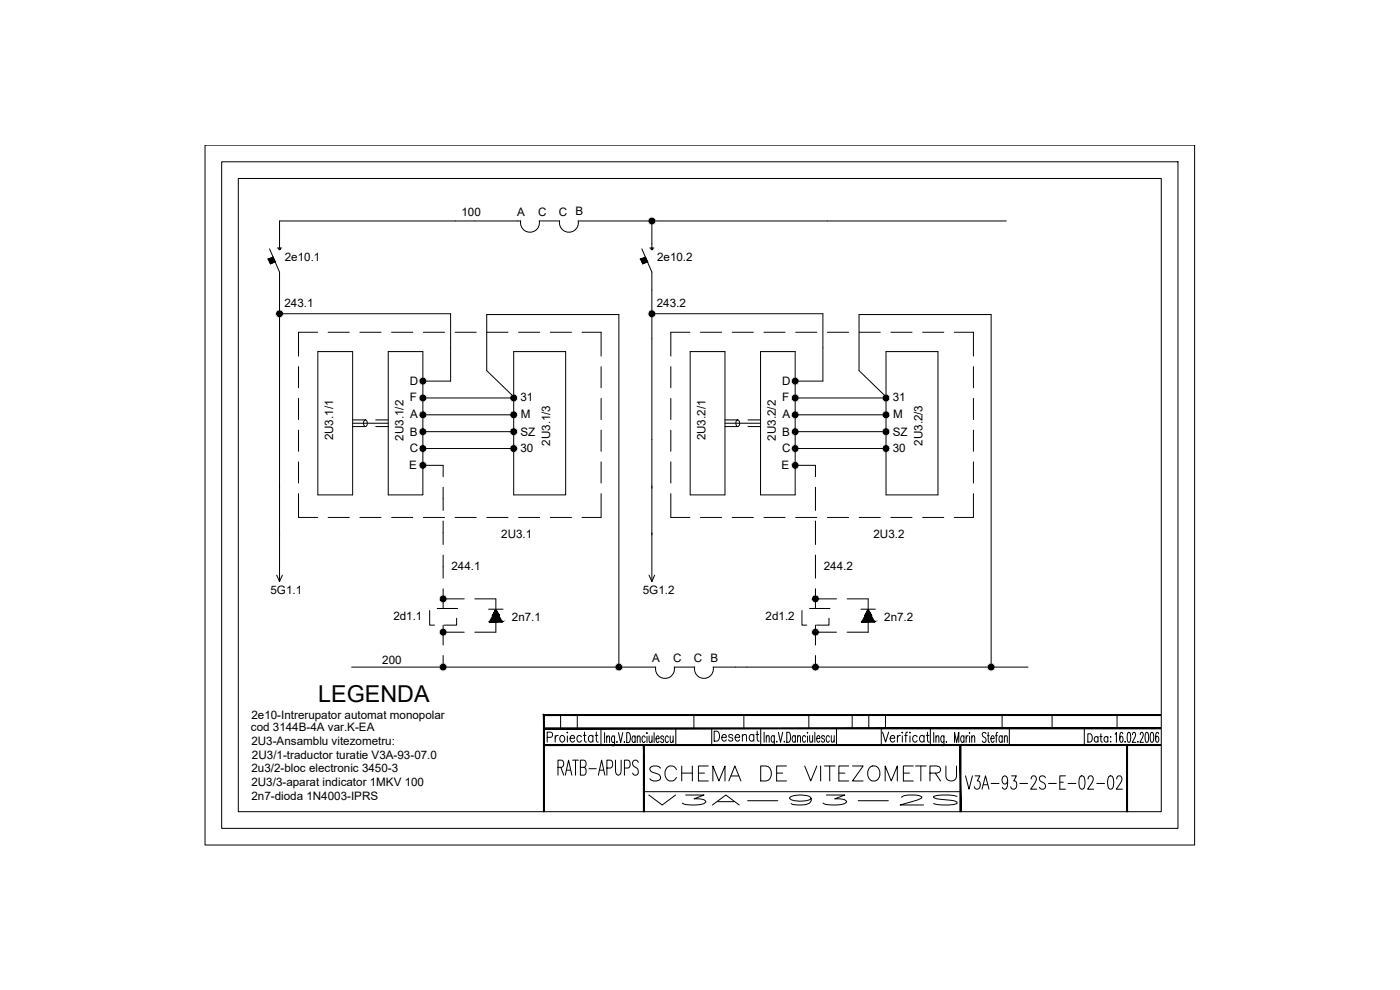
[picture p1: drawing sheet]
<svg xmlns="http://www.w3.org/2000/svg" width="420mm" height="297mm" viewBox="0 0 420 297" stroke-linecap="round" stroke-linejoin="round" font-family="sans-serif">
<!-- layer: INDICATOR -->
<g fill="none" stroke="#000" stroke-width=".3">
<path d="M168.2 214.5v4M170.3 219.7v.2zM173.2 214.5v4M175.4 219.7v2.4l.1 .4 .5 .2M179 219.7v2.4l.1 .4 .4 .2M180.4 218.5v5M181.4 219.8v3M185.6 219.8l.7 3 .6-3M188.1 219.8h.5a2.23 2.23 0 0 1 0 3h-.5zM194.2 219.8v.3zM196.3 219.8v3M202.8 218.7v5"/>
<path d="M208.2 214.5v4M213.6 218.5v5M214.3 219.4h.8a1.75 1.75 0 0 1 0 3h-.8zM223.2 214.5v4M227.2 219.4v2.4l.2 .4 .4 .2M228.3 218.5v5M229.3 219.7v3M233.6 219.7l.7 3 .6-3M236.1 219.7h.6a2.2 2.2 0 0 1 0 3h-.6zM242.3 219.7v.3zM242.7 214.5v4M244.5 219.7v3"/>
<path d="M251 218.5v5M255.7 214.5v4M260.7 214.5v4M264.5 218.5v5M264.9 219.7l.9 3 .9-3M265.7 214.5v4M270.8 219.7v.2zM272.4 219.7l-.5 .1-.1 .4v2.5M273.1 219.7v.2zM278.4 219.7v2.4l.1 .4 .4 .2M279.2 218.5v5M280.2 219.7v3"/>
<path d="M291 219.7v.3zM296.6 219.7v2.5l.1 .4 .3 .1M299.4 219.7l-.3 .2-.1 .4v2.4M300.7 214.5v4M302.9 218.5v5M315.7 214.5v4M325.4 218.5v5M335.2 214.5v4M338.5 219.9l.4-.2a2.65 2.65 0 0 1 0 3h-.2a3.1 3.1 0 0 1-.2-2.8zM343.9 219.9l.4-.2a2.6 2.6 0 0 1 0 3h-.2a3 3 0 0 1-.2-2.8zM345.4 219.9l.4-.2a2.6 2.6 0 0 1 0 3h-.2a3 3 0 0 1-.2-2.8zM164.2 221.2h1a.81 .81 0 0 0 .6-.8 .81 .81 0 0 0-.6-.7h-1v3"/>
<path d="M166.6 220.7v2M167.5 230.2h1.1a1.23 1.23 0 0 0 0-2.1h-1.1v4.5M167.5 220.7a.82 .82 0 0 0-.9 .8M168.3 230.2l.9 2.4M168.3 220.8a.97 .97 0 0 1 1.3 .6 .97 .97 0 0 1-.7 1.3 1.03 1.03 0 0 1-.9-.8 1.03 1.03 0 0 1 .3-1.1zM169.7 232.6l.9-4.5 1 4.5M170 231.1h1.2M170.3 220.8v1.9M171.1 221.5h1.3l-.2-.7a.97 .97 0 0 0-1.2 .6 .97 .97 0 0 0 .7 1.3h.3l.4-.5M171.9 228.1h1.7M172.7 228.1v4.5M174.2 230.2h1.1a1.23 1.23 0 0 0 0-2.1h-1.1v4.5h1.1a1.39 1.39 0 0 0 0-2.4"/>
<path d="M174.5 221.1l-.2-.3a.97 .97 0 0 0-1.2 .6 .97 .97 0 0 0 .6 1.3h.3l.5-.5M175.1 220.7h.8M176.8 230.6h2.2M177.9 221.1l-.2-.3a.97 .97 0 0 0-1.2 .6 .97 .97 0 0 0 .6 1.3h.4l.4-.5M177.9 220.7v2M178.6 220.7h.8M179.6 232.6l1-4.5 .9 4.5M179.9 231.1h1.3M182.1 221.4l.4-.6 .4 .1v1.9M182.1 220.8v2M182.1 230.4h1.1a1.39 1.39 0 0 0 0-2.3h-1.1v4.5M184.4 220.8v2.7l-.3 .3-.4-.1"/>
<path d="M184.4 221.2l-.3-.4a1.1 1.1 0 0 0-.6 1 1.1 1.1 0 0 0 .6 1l.3-.4M184.7 228.1v3.2l.1 .6 .6 .7 .7-.2 .2-.5 .1-3.8M185.2 222.5v.3zM187.4 222.5v.3zM187.4 230.4h1.1a1.39 1.39 0 0 0 0-2.3h-1.1v4.5M190.6 221.2l-.3-.4a1.1 1.1 0 0 0-.6 1 1.1 1.1 0 0 0 .6 1l.3-.4M190.6 220.8v2M191.3 221.4l.3-.6 .4 .1 .1 1.9M191.3 220.8v2M191.6 228.7a.95 .95 0 0 0-1.5-.4 .95 .95 0 0 0 0 1.5l.2 .2a1.53 1.53 0 0 1 1 2.4 .88 .88 0 0 1-1.5-.5M193.2 237.5h95M193.6 221.2l-.3-.4a1.1 1.1 0 0 0-.6 1 1.1 1.1 0 0 0 .6 1l.3-.4"/>
<path d="M194.2 220.9v1.9M194.8 220.8l.1 1.9 .4 .1 .4-.6M195.7 220.8v2M196.9 221.7h.9l-.3-.9a1.11 1.11 0 0 0-.6 1 1.11 1.11 0 0 0 .6 1l.3-.4M199.2 221.2l-.3-.4-.5 .1v.6l.7 .4 .1 .5-.3 .4-.5-.1-.1-.3M200.6 221.2l-.3-.4a1.1 1.1 0 0 0-.7 1 1.1 1.1 0 0 0 .7 1l.3-.4M201.1 220.8l.1 1.9 .4 .1 .4-.6M202 220.8v2M216.6 221.2h1.4l-.2-.7a.97 .97 0 0 0-1.3 .7 .97 .97 0 0 0 .7 1.2h.3l.5-.4M219.9 220.8a.66 .66 0 0 0-.6-.4 .66 .66 0 0 0-.6 .4l.1 .3 .8 .3a.55 .55 0 0 1 .2 .8 .73 .73 0 0 1-1.1-.2M220.6 221.2h1.4l-.2-.7a.97 .97 0 0 0-1.3 .7 .97 .97 0 0 0 .7 1.2h.3l.5-.4M222.8 220.9l.6-.5 .5 .1 .1 1.9"/>
<path d="M222.8 220.4v2M226.2 220.8l-.2-.3a.97 .97 0 0 0-1.2 .7 .97 .97 0 0 0 .6 1.2h.4l.4-.4M226.2 220.4v2M226.9 220.4h.8M230 221.3l.4-.6 .4 .1 .1 1.9M230 220.7v2M232.4 220.7l-.1 2.7-.2 .3-.4-.1M232.4 221.1l-.3-.4a1.09 1.09 0 0 0-.7 1 1.09 1.09 0 0 0 .7 1l.3-.4M233.1 222.4v.3zM235.4 222.4v.3zM238.7 221.1l-.3-.4a1.09 1.09 0 0 0-.7 1 1.09 1.09 0 0 0 .7 1l.3-.4M238.7 220.7v2"/>
<path d="M239.4 221.3l.4-.6 .4 .1v1.9M239.4 220.7v2M241.8 221.1l-.3-.4a1.09 1.09 0 0 0-.7 1 1.09 1.09 0 0 0 .7 1l.3-.4M242.3 220.8v1.9M243 220.7l.1 1.9 .4 .1 .4-.6M243.9 220.7v2M245.1 221.6h1l-.4-.9a1.09 1.09 0 0 0-.6 1 1.09 1.09 0 0 0 .6 1l.4-.4M247.4 221.1l-.3-.4-.5 .1v.6l.8 .4v.5l-.3 .4-.5-.1v-.3M248.9 221.1l-.3-.4a1.09 1.09 0 0 0-.7 1 1.09 1.09 0 0 0 .7 1l.3-.4M249.5 220.7l.1 1.9 .4 .1 .4-.6M250.4 220.7v2M267.2 221.5h1.3l-.2-.7a.97 .97 0 0 0-1.2 .6 .97 .97 0 0 0 .6 1.3h.4l.4-.5"/>
<path d="M269.3 220.7v2M270.2 220.7a.82 .82 0 0 0-.9 .8M270.8 220.8v1.9M271.5 220.7h.8M273.1 220.8v1.9M275.3 221.1a.66 .66 0 0 0-.7-.5 .66 .66 0 0 0-.6 .5l-.1 .7a.82 .82 0 0 0 .9 .9l.5-.5M277.3 221.1l-.2-.3a.97 .97 0 0 0-1.2 .6 .97 .97 0 0 0 .6 1.3h.4l.4-.5M277.3 220.7v2M278 220.7h.8M280.9 221.3l.4-.6 .4 .2 .1 1.8M280.9 220.7v2M283.3 220.7l-.1 2.8-.2 .2-.4-.1"/>
<path d="M283.3 221.2l-.3-.5a1.09 1.09 0 0 0-.7 1 1.09 1.09 0 0 0 .7 1l.3-.4M284 222.5v.2zM286.5 222.7v-3l.6 3 .7-3v3M289.3 221.2l-.3-.5a1.09 1.09 0 0 0-.7 1 1.09 1.09 0 0 0 .7 1l.3-.4M289.3 220.7v2M289.9 220.7v2M290.6 220.7l-.4 .2-.3 .7M291 220.9v1.8M291.6 221.3l.4-.6 .4 .2 .1 1.8M291.6 220.7v2M295.9 220.2a.65 .65 0 0 0-1-.2 .65 .65 0 0 0 .2 1l.7 .6a.78 .78 0 0 1-.3 1.1l-.5-.1-.2-.3M296.3 220.7h.6"/>
<path d="M297.4 221.6h1l-.4-.9a1.09 1.09 0 0 0-.6 1 1.09 1.09 0 0 0 .6 1l.4-.4M298.8 220.7h.5M300.8 221.2l-.3-.5a1.08 1.08 0 0 0-.7 1 1.08 1.08 0 0 0 .7 1l.3-.4M300.8 220.7v2M301.4 221.3l.4-.6 .4 .2 .1 1.8M301.4 220.7v2M326.5 220.2a1.34 1.34 0 0 1 1.3 .8 1.34 1.34 0 0 1-.4 1.5l-.9 .2zM329.5 221.3a.56 .56 0 0 0-.5-.3 .56 .56 0 0 0-.5 .3l-.1 .6a.68 .68 0 0 0 .7 .8l.4-.4M329.5 221v1.7M330.1 221h.7M330.4 220.2v2l.1 .3 .4 .2M332.5 221.3a.56 .56 0 0 0-.5-.3 .56 .56 0 0 0-.6 .3l-.1 .6a.68 .68 0 0 0 .8 .8l.4-.4"/>
<path d="M332.5 221v1.7M333.3 221v.2zM333.3 222.4v.3zM334.7 220.3l.3-.6v3M337 220.2l-.1-.3-.4-.2a2.6 2.6 0 0 0 0 3 1.06 1.06 0 0 0 0-1.8l-.5 .8M337.7 222.4v.3zM339.9 220.4l.3-.7 .4 .2 .1 1-.9 1.8h1.1M341.5 222.4v.3zM342.2 220.4l.3-.7 .5 .2v1l-.9 1.8h1.1M347.7 220.2l-.1-.3-.4-.2a2.65 2.65 0 0 0 0 3 1.06 1.06 0 0 0 0-1.8l-.4 .8"/>
</g>
<g fill="#000" stroke="#000" stroke-width=".3">
<path d="M163.2 218.7h185v-.3zM163.2 218.4h185l-185 .3z"/>
<path d="M163.4 214.7h184.8v-.3zM163.1 214.4h185.1l-184.8 .3zM163.1 214.4l.3 29.1v-28.8zM163.1 214.4l.3 29.1h-.3z"/>
<path d="M163.2 223.7h185v-.3zM163.2 223.4h185l-185 .3z"/>
<path d="M193.1 223.5v20h.3zM193.1 223.5h.3v20z"/>
<path d="M288.1 223.5v20h.3zM288.1 223.5h.3v20z"/>
<path d="M338.1 223.5v20h.3zM338.1 223.5h.3v20z"/>
</g>
<!-- layer: 0 -->
<g fill="none" stroke="#000" stroke-width=".3">
<path d="M61.5 43.5h297v210h-297zM66.5 48.5h287v200h-287zM71.5 53.5h277v190h-277zM80.5 77.8l1.4-.7 .7 1.4-1.4 .7zM80.9 74.7l3 7v92.8M83.3 74.4h1.2M161.8 66.3h6.1a2.84 2.84 0 0 0 2.8 3.4 2.84 2.84 0 0 0 2.8-3.4h128.5M161.8 66.3a2.84 2.84 0 0 1-2.7 3.4 2.84 2.84 0 0 1-2.8-3.4h-72.4v8.1M192.3 77.8l1.4-.7 .6 1.4-1.4 .7zM192.6 74.7l3 7v92.8M195 74.4h1.3M195.6 66.3v8.1"/>
<path d="M83.9 94.1h51.3v20.2h-8.3M95.3 99.7h-5.7v7.1M98.5 99.7h6.3M108 99.7h6.4M117.5 99.7h6.4M127.1 99.7h6.3M136.6 99.7h6.3M146.1 99.7h6.4M155.6 99.7h6.4M165.2 99.7h6.3M174.7 99.7h5.7v7.1M195.6 94.1h51.4v20.2h-8.4"/>
<path d="M207 99.7h-5.7v7.1M210.2 99.7h6.4M219.7 99.7h6.4M229.3 99.7h6.3M238.8 99.7h6.3M248.3 99.7h6.4M257.8 99.7h6.4M267.4 99.7h6.3M276.9 99.7h6.3M286.4 99.7h5.7v7.1M89.6 110v6.4M89.6 119.5v6.4"/>
<path d="M95.4 105.5h10.4v43h-10.4zM116.5 105.5h10.4v43h-10.4zM126.9 119.4h27.3M154.2 105.5h15.6v43h-15.6zM154.5 119.4l-8.4-8.2v-16.8h39.6v105.8M180.4 110v6.4M180.4 119.5v6.4M201.3 110v6.4M201.3 119.5v6.4M207.1 105.5h10.5v43h-10.5zM228.3 105.5h10.3v43h-10.3zM238.6 119.4h27.3"/>
<path d="M265.9 105.5h15.6v43h-15.6zM266.3 119.4l-8.5-8.2v-16.8h39.7v105.8h-52.8M292.1 110v6.4M292.1 119.5v6.4M89.6 129.1v6.3M89.6 138.6v6.3M105.8 128h3.8M105.8 126h3.8M105.8 127h10.7M109.4 126.1l.2-.1a1.17 1.17 0 0 1 .1 2l-.5-.6-.1-.8zM112.8 128h3.7M112.8 126h3.7"/>
<path d="M126.9 139.6h6.1v3.4M126.9 124.5h27.3M126.9 129.5h27.3M126.9 134.6h27.3M180.4 129.1v6.3M180.4 138.6v6.3M201.3 129.1v6.3M201.3 138.6v6.3M217.6 128h3.7M217.6 126h3.7M217.6 127h10.7M221.2 126.1l.2-.1a1.17 1.17 0 0 1 0 2l-.5-.6v-.8z"/>
<path d="M224.5 128h3.8M224.5 126h3.8M238.6 124.5h27.3M238.6 129.5h27.3M238.6 134.6h27.3M238.6 139.6h6.1v3.4M292.1 129.1v6.3M292.1 138.6v6.3M89.6 148.1v7.2h5.7M98.5 155.3h6.3M108 155.3h6.4M117.5 155.3h6.4"/>
<path d="M127.1 155.3h6.3M133 146.2v6.9M133 156.3v7.1M136.6 155.3h6.3M146.1 155.3h6.4M155.6 155.3h6.4M165.2 155.3h6.3M180.4 148.1v7.2h-5.7M201.3 148.1v7.2h5.7M210.2 155.3h6.4M219.7 155.3h6.4M229.3 155.3h6.3"/>
<path d="M238.8 155.3h6.3M244.7 146.2v6.9M244.7 156.3v7.1M248.3 155.3h6.4M257.8 155.3h6.4M267.4 155.3h6.3M276.9 155.3h6.3M292.1 148.1v7.2h-5.7M83 172.6l.9 1.9 .8-1.9M133 166.5v7M133 176.7v5.9M133 179.7h6.3"/>
<path d="M142.5 179.7h6.3v3.2M194.8 172.6l.8 1.9 .9-1.9M244.7 179.7h6.3M244.7 166.5v7M244.7 176.7v5.9M254.2 179.7h6.4v3.2M128.9 183.2v4.4h1.5M131.2 182.6h5.8M133 187.6v5.9M133 196.7v3.5M133 189.7h6.3M137 185.5v2.1h-3.7"/>
<path d="M137 182.6h.1M146.6 182.8h4.4M146.7 186.5l.2 .1M148.8 186.6v3.1h-6.3M240.7 183.2v4.4h1.4M243 182.6h5.8M244.7 189.7h6.3M244.7 187.6v5.9M244.7 196.7v3.5M248.8 185.5v2.1h-3.8M248.8 182.6h.1M258.4 182.8h4.3"/>
<path d="M258.5 186.5l.2 .1M260.6 186.6v3.1h-6.4M105.5 200.2h91.3a2.84 2.84 0 0 0 2.8 3.3 2.84 2.84 0 0 0 2.8-3.3h6.1a2.84 2.84 0 0 0 2.8 3.3 2.84 2.84 0 0 0 2.7-3.3h30.7M297.5 200.2h11"/>
<circle cx="83.9" cy="74.7" r=".27"/>
<circle cx="195.6" cy="74.7" r=".27"/>
</g>
<g fill="#000" stroke="#000" stroke-width=".3">
<path d="M195.6 66.3h.8v.2zM83.9 94.1h.7v.2zM195.6 94.1h.8v.2zM126.9 114.3h.8l-.1 .2zM126.9 119.4h.8l-.1 .2zM154.2 119.4h.7v.2zM238.6 114.3h.8v.2zM238.6 119.4h.8v.2zM265.9 119.4h.8l-.1 .2zM126.9 139.6h.8l-.1 .2zM126.9 134.6h.8l-.1 .1zM126.9 124.5h.8l-.1 .1z"/>
<path d="M126.9 129.5h.8l-.1 .2zM154.2 134.6h.7v.1zM154.2 124.5h.7v.1zM154.2 129.5h.7v.2zM238.6 134.6h.8v.1zM238.6 139.6h.8v.2zM238.6 129.5h.8v.2zM238.6 124.5h.8v.1zM265.9 134.6h.8l-.1 .1zM265.9 129.5h.8l-.1 .2zM265.9 124.5h.8l-.1 .1zM133 179.7h.7v.1z"/>
<path d="M244.7 179.7h.8v.1zM133 189.7h.7v.2zM148.8 183l1.9 3.5h-3.8zM244.7 189.7h.8v.2zM260.5 183l2 3.5h-3.9zM133 200.2h.7v.1zM185.7 200.2h.8v.1zM244.7 200.2h.8v.1zM297.5 200.2h.7v.1z"/>
<path d="M80.5 77.8l.7 1.4 1.4-.7zM80.5 77.8l1.4-.7 .7 1.4z"/>
<path d="M192.3 77.8l.6 1.4 1.4-.7zM192.3 77.8l1.4-.7 .6 1.4z"/>
<path d="M194.9 66.5l.1 .1 .6-.3zM195 66.6l.6-.3-.6 .5zM195 66.8l.2 .1 .4-.6z"/>
<path d="M195 66l-.1 .1 .7 .2zM194.9 66.1l.7 .2h-.7zM194.9 66.3v.2l.7-.2z"/>
<path d="M195.6 66.3l-.4 .6 .1 .1zM195.6 66.3l-.1 .7h-.2zM195.6 66.3l-.1 .7 .1 .1z"/>
<path d="M195.2 65.7l.4 .6-.3-.7zM195.2 65.7l.4 .6-.6-.5zM195 65.8v.2l.6 .3z"/>
<path d="M195.6 66.3v.8l.2-.1zM195.6 66.3l.4 .7h-.2zM195.6 66.3l.4 .7 .1-.1z"/>
<path d="M195.6 65.5v.8l.2-.7zM195.5 65.6l.1-.1v.8zM195.3 65.6l.3 .7-.1-.7z"/>
<path d="M195.6 66.3l.5 .6 .1-.1zM195.6 66.3l.7 .3-.1 .2zM195.6 66.3l.7 .3 .1-.1z"/>
<path d="M196.1 65.7l-.5 .6 .6-.5zM196 65.6l.1 .1-.5 .6zM195.8 65.6l-.2 .7 .4-.7z"/>
<path d="M195.6 66.3h.8v-.2zM195.6 66.3l.7-.3 .1 .1zM195.6 66.3l.7-.3-.1-.2z"/>
<path d="M83.2 94.3v.2l.7-.4zM83.2 94.5l.7-.4-.6 .5zM83.3 94.6l.1 .1 .5-.6z"/>
<path d="M83.2 93.8v.2l.7 .1zM83.2 94l.7 .1h-.8zM83.1 94.1l.1 .2 .7-.2z"/>
<path d="M83.9 94.1l-.5 .6 .2 .1zM83.9 94.1l-.2 .8-.1-.1zM83.9 94.1l-.2 .8h.2z"/>
<path d="M83.4 93.5l.5 .6-.3-.6zM83.4 93.5l.5 .6-.6-.4zM83.3 93.7l-.1 .1 .7 .3z"/>
<path d="M83.9 94.1v.8h.2zM83.9 94.1l.3 .7-.1 .1zM83.9 94.1l.3 .7 .2-.1z"/>
<path d="M83.9 93.4v.7l.2-.7zM83.7 93.4h.2v.7zM83.6 93.5l.3 .6-.2-.7z"/>
<path d="M83.9 94.1l.5 .6 .1-.1zM83.9 94.1l.7 .4-.1 .1zM83.9 94.1l.7 .4v-.2z"/>
<path d="M84.4 93.5l-.5 .6 .6-.4zM84.2 93.5h.2l-.5 .6zM84.1 93.4l-.2 .7 .3-.6z"/>
<path d="M83.9 94.1h.7v-.1zM83.9 94.1l.7-.3v.2zM83.9 94.1l.7-.3-.1-.1z"/>
<path d="M194.9 94.3l.1 .2 .6-.4zM195 94.5l.6-.4-.6 .5zM195 94.6l.2 .1 .4-.6z"/>
<path d="M195 93.8l-.1 .2 .7 .1zM194.9 94l.7 .1h-.7zM194.9 94.1v.2l.7-.2z"/>
<path d="M195.6 94.1l-.4 .6 .1 .1zM195.6 94.1l-.1 .8-.2-.1zM195.6 94.1l-.1 .8h.1z"/>
<path d="M195.2 93.5l.4 .6-.3-.6zM195.2 93.5l.4 .6-.6-.4zM195 93.7v.1l.6 .3z"/>
<path d="M195.6 94.1v.8h.2zM195.6 94.1l.4 .7-.2 .1zM195.6 94.1l.4 .7 .1-.1z"/>
<path d="M195.6 93.4v.7l.2-.7zM195.5 93.4h.1v.7zM195.3 93.5l.3 .6-.1-.7z"/>
<path d="M195.6 94.1l.5 .6 .1-.1zM195.6 94.1l.7 .4-.1 .1zM195.6 94.1l.7 .4 .1-.2z"/>
<path d="M196.1 93.5l-.5 .6 .6-.4zM196 93.5h.1l-.5 .6zM195.8 93.4l-.2 .7 .4-.6z"/>
<path d="M195.6 94.1h.8v-.1zM195.6 94.1l.7-.3 .1 .2zM195.6 94.1l.7-.3-.1-.1z"/>
<path d="M126.2 114.5v.2l.7-.4zM126.2 114.7l.7-.4-.6 .5zM126.3 114.8l.1 .1 .5-.6z"/>
<path d="M126.2 119.6v.1l.7-.3zM126.2 119.7l.7-.3-.6 .5zM126.3 119.9l.1 .1 .5-.6z"/>
<path d="M126.2 114v.2l.7 .1zM126.2 114.2l.7 .1h-.7zM126.2 114.3v.2l.7-.2z"/>
<path d="M126.2 119.1v.1l.7 .2zM126.2 119.2l.7 .2h-.7zM126.2 119.4v.2l.7-.2z"/>
<path d="M126.9 114.3l-.5 .6 .2 .1zM126.9 114.3l-.2 .8-.1-.1zM126.9 114.3l-.2 .8h.2z"/>
<path d="M126.9 119.4l-.5 .6 .2 .1zM126.9 119.4l-.2 .7h-.1zM126.9 119.4l-.2 .7 .2 .1z"/>
<path d="M126.4 113.8l.5 .5-.3-.6zM126.4 113.8l.5 .5-.6-.4zM126.3 113.9l-.1 .1 .7 .3z"/>
<path d="M126.4 118.8l.5 .6-.3-.7zM126.4 118.8l.5 .6-.6-.5zM126.3 118.9l-.1 .2 .7 .3z"/>
<path d="M126.9 114.3v.8h.2zM126.9 114.3l.3 .7-.1 .1zM126.9 114.3l.3 .7 .2-.1z"/>
<path d="M126.9 113.6v.7l.2-.7zM126.7 113.6h.2v.7zM126.6 113.7l.3 .6-.2-.7z"/>
<path d="M126.9 118.7v.7l.2-.7zM126.7 118.7h.2v.7zM126.6 118.7l.3 .7-.2-.7z"/>
<path d="M126.9 114.3l.5 .6 .1-.1zM126.9 114.3l.7 .4-.1 .1zM126.9 114.3l.7 .4v-.2z"/>
<path d="M126.9 119.4l.5 .6 .1-.1zM126.9 119.4l.7 .3-.1 .2zM126.9 119.4l.7 .3v-.1z"/>
<path d="M127.4 113.8l-.5 .5 .6-.4zM127.2 113.7l.2 .1-.5 .5zM127.1 113.6l-.2 .7 .3-.6z"/>
<path d="M127.4 118.8l-.5 .6 .6-.5zM127.2 118.7l.2 .1-.5 .6zM127.1 118.7l-.2 .7 .3-.7z"/>
<path d="M126.9 114.3h.8l-.1-.1zM126.9 114.3l.7-.3v.2zM126.9 114.3l.7-.3-.1-.1z"/>
<path d="M126.9 119.4h.8l-.1-.2zM126.9 119.4l.7-.3v.1zM126.9 119.4l.7-.3-.1-.2z"/>
<path d="M153.4 119.6l.1 .1 .7-.3zM153.5 119.7l.7-.3-.6 .5zM153.6 119.9l.1 .1 .5-.6z"/>
<path d="M153.5 119.1l-.1 .1 .8 .2zM153.4 119.2l.8 .2h-.8zM153.4 119.4v.2l.8-.2z"/>
<path d="M154.2 119.4l-.5 .6 .1 .1zM154.2 119.4l-.2 .7h-.2zM154.2 119.4l-.2 .7 .2 .1z"/>
<path d="M153.7 118.8l.5 .6-.4-.7zM153.7 118.8l.5 .6-.6-.5zM153.6 118.9l-.1 .2 .7 .3z"/>
<path d="M154.2 118.7v.7l.1-.7zM154 118.7h.2v.7zM153.8 118.7l.4 .7-.2-.7z"/>
<path d="M154.2 119.4l.4 .6 .2-.1zM154.2 119.4l.6 .3v.2zM154.2 119.4l.6 .3 .1-.1z"/>
<path d="M154.6 118.8l-.4 .6 .6-.5zM154.5 118.7l.1 .1-.4 .6zM154.3 118.7l-.1 .7 .3-.7z"/>
<path d="M154.2 119.4h.7v-.2zM154.2 119.4l.6-.3 .1 .1zM154.2 119.4l.6-.3v-.2z"/>
<path d="M237.9 114.5l.1 .2 .6-.4zM238 114.7l.6-.4-.5 .5zM238.1 114.8l.1 .1 .4-.6z"/>
<path d="M237.9 119.6l.1 .1 .6-.3zM238 119.7l.6-.3-.5 .5zM238.1 119.9l.1 .1 .4-.6z"/>
<path d="M238 114l-.1 .2 .7 .1zM237.9 114.2l.7 .1h-.7zM237.9 114.3v.2l.7-.2z"/>
<path d="M238 119.1l-.1 .1 .7 .2zM237.9 119.2l.7 .2h-.7zM237.9 119.4v.2l.7-.2z"/>
<path d="M238.6 114.3l-.4 .6 .1 .1zM238.6 114.3l-.1 .8-.2-.1zM238.6 114.3l-.1 .8h.1z"/>
<path d="M238.6 119.4l-.4 .6 .1 .1zM238.6 119.4l-.1 .7h-.2zM238.6 119.4l-.1 .7 .1 .1z"/>
<path d="M238.2 113.8l.4 .5-.3-.6zM238.2 113.8l.4 .5-.5-.4zM238.1 113.9l-.1 .1 .6 .3z"/>
<path d="M238.2 118.8l.4 .6-.3-.7zM238.2 118.8l.4 .6-.5-.5zM238.1 118.9l-.1 .2 .6 .3z"/>
<path d="M238.6 114.3v.8h.2zM238.6 114.3l.4 .7-.2 .1zM238.6 114.3l.4 .7 .1-.1z"/>
<path d="M238.6 113.6v.7l.2-.7zM238.5 113.6h.1v.7zM238.3 113.7l.3 .6-.1-.7z"/>
<path d="M238.6 118.7v.7l.2-.7zM238.5 118.7h.1v.7zM238.3 118.7l.3 .7-.1-.7z"/>
<path d="M238.6 114.3l.5 .6 .1-.1zM238.6 114.3l.7 .4-.1 .1zM238.6 114.3l.7 .4 .1-.2z"/>
<path d="M238.6 119.4l.5 .6 .1-.1zM238.6 119.4l.7 .3-.1 .2zM238.6 119.4l.7 .3 .1-.1z"/>
<path d="M239.1 113.8l-.5 .5 .6-.4zM239 113.7l.1 .1-.5 .5zM238.8 113.6l-.2 .7 .4-.6z"/>
<path d="M239.1 118.8l-.5 .6 .6-.5zM239 118.7l.1 .1-.5 .6zM238.8 118.7l-.2 .7 .4-.7z"/>
<path d="M238.6 114.3h.8v-.1zM238.6 114.3l.7-.3 .1 .2zM238.6 114.3l.7-.3-.1-.1z"/>
<path d="M238.6 119.4h.8v-.2zM238.6 119.4l.7-.3 .1 .1zM238.6 119.4l.7-.3-.1-.2z"/>
<path d="M265.2 119.6v.1l.7-.3zM265.2 119.7l.7-.3-.6 .5zM265.3 119.9l.1 .1 .5-.6z"/>
<path d="M265.2 119.1v.1l.7 .2zM265.2 119.2l.7 .2h-.7zM265.2 119.4v.2l.7-.2z"/>
<path d="M265.9 119.4l-.5 .6 .2 .1zM265.9 119.4l-.2 .7h-.1zM265.9 119.4l-.2 .7 .2 .1z"/>
<path d="M265.4 118.8l.5 .6-.3-.7zM265.4 118.8l.5 .6-.6-.5zM265.3 118.9l-.1 .2 .7 .3z"/>
<path d="M265.9 118.7v.7l.2-.7zM265.7 118.7h.2v.7zM265.6 118.7l.3 .7-.2-.7z"/>
<path d="M265.9 119.4l.5 .6 .1-.1zM265.9 119.4l.7 .3-.1 .2zM265.9 119.4l.7 .3v-.1z"/>
<path d="M266.4 118.8l-.5 .6 .6-.5zM266.2 118.7l.2 .1-.5 .6zM266.1 118.7l-.2 .7 .3-.7z"/>
<path d="M265.9 119.4h.8l-.1-.2zM265.9 119.4l.7-.3v.1zM265.9 119.4l.7-.3-.1-.2z"/>
<path d="M126.2 139.8v.2l.7-.4zM126.2 140l.7-.4-.6 .5zM126.3 140.1l.1 .1 .5-.6z"/>
<path d="M126.2 134.7v.2l.7-.3zM126.2 134.9l.7-.3-.6 .4zM126.3 135l.1 .2 .5-.6z"/>
<path d="M126.2 124.6v.2l.7-.3zM126.2 124.8l.7-.3-.6 .4zM126.3 124.9l.1 .1 .5-.5z"/>
<path d="M126.2 129.7v.1l.7-.3zM126.2 129.8l.7-.3-.6 .5zM126.3 130l.1 .1 .5-.6z"/>
<path d="M126.2 139.3v.2l.7 .1zM126.2 139.5l.7 .1h-.7zM126.2 139.6v.2l.7-.2z"/>
<path d="M126.2 134.2v.2l.7 .2zM126.2 134.4l.7 .2h-.7zM126.2 134.6v.1l.7-.1z"/>
<path d="M126.2 124.1v.2l.7 .2zM126.2 124.3l.7 .2h-.7zM126.2 124.5v.1l.7-.1z"/>
<path d="M126.2 129.2v.1l.7 .2zM126.2 129.3l.7 .2h-.7zM126.2 129.5v.2l.7-.2z"/>
<path d="M126.9 134.6l-.5 .6 .2 .1zM126.9 134.6l-.2 .7h-.1zM126.9 134.6l-.2 .7h.2z"/>
<path d="M126.9 124.5l-.5 .5 .2 .1zM126.9 124.5l-.2 .7-.1-.1zM126.9 124.5l-.2 .7h.2z"/>
<path d="M126.9 129.5l-.5 .6 .2 .1zM126.9 129.5l-.2 .7h-.1zM126.9 129.5l-.2 .7 .2 .1z"/>
<path d="M126.4 139l.5 .6-.3-.7zM126.4 139l.5 .6-.6-.4zM126.3 139.2l-.1 .1 .7 .3z"/>
<path d="M126.4 134l.5 .6-.3-.7zM126.4 134l.5 .6-.6-.5zM126.3 134.1l-.1 .1 .7 .4z"/>
<path d="M126.4 123.9l.5 .6-.3-.7zM126.4 123.9l.5 .6-.6-.5zM126.3 124l-.1 .1 .7 .4z"/>
<path d="M126.4 128.9l.5 .6-.3-.7zM126.4 128.9l.5 .6-.6-.5zM126.3 129l-.1 .2 .7 .3z"/>
<path d="M126.9 134.6v.7h.2zM126.9 134.6l.3 .7h-.1zM126.9 134.6l.3 .7 .2-.1z"/>
<path d="M126.9 119.4v.8l.2-.1zM126.9 119.4l.3 .7h-.1zM126.9 119.4l.3 .7 .2-.1z"/>
<path d="M126.9 124.5v.7h.2zM126.9 124.5l.3 .6-.1 .1zM126.9 124.5l.3 .6 .2-.1z"/>
<path d="M126.9 129.5v.8l.2-.1zM126.9 129.5l.3 .7h-.1zM126.9 129.5l.3 .7 .2-.1z"/>
<path d="M126.9 138.9v.7l.2-.7zM126.7 138.9h.2v.7zM126.6 138.9l.3 .7-.2-.7z"/>
<path d="M126.9 133.8v.8l.2-.8zM126.7 133.8h.2v.8zM126.6 133.9l.3 .7-.2-.8z"/>
<path d="M126.9 123.7v.8l.2-.8zM126.7 123.7h.2v.8zM126.6 123.8l.3 .7-.2-.8z"/>
<path d="M126.9 128.8v.7l.2-.7zM126.7 128.8h.2v.7zM126.6 128.8l.3 .7-.2-.7z"/>
<path d="M126.9 134.6l.5 .6 .1-.2zM126.9 134.6l.7 .3-.1 .1zM126.9 134.6l.7 .3v-.2z"/>
<path d="M126.9 124.5l.5 .5 .1-.1zM126.9 124.5l.7 .3-.1 .1zM126.9 124.5l.7 .3v-.2z"/>
<path d="M126.9 129.5l.5 .6 .1-.1zM126.9 129.5l.7 .3-.1 .2zM126.9 129.5l.7 .3v-.1z"/>
<path d="M127.4 139l-.5 .6 .6-.4zM127.2 138.9l.2 .1-.5 .6zM127.1 138.9l-.2 .7 .3-.7z"/>
<path d="M127.4 134l-.5 .6 .6-.5zM127.2 133.9l.2 .1-.5 .6zM127.1 133.8l-.2 .8 .3-.7z"/>
<path d="M127.4 123.9l-.5 .6 .6-.5zM127.2 123.8l.2 .1-.5 .6zM127.1 123.7l-.2 .8 .3-.7z"/>
<path d="M127.4 128.9l-.5 .6 .6-.5zM127.2 128.8l.2 .1-.5 .6zM127.1 128.8l-.2 .7 .3-.7z"/>
<path d="M126.9 139.6h.8l-.1-.1zM126.9 139.6l.7-.3v.2zM126.9 139.6l.7-.3-.1-.1z"/>
<path d="M126.9 134.6h.8l-.1-.2zM126.9 134.6l.7-.4v.2zM126.9 134.6l.7-.4-.1-.1z"/>
<path d="M126.9 124.5h.8l-.1-.2zM126.9 124.5l.7-.4v.2zM126.9 124.5l.7-.4-.1-.1z"/>
<path d="M126.9 129.5h.8l-.1-.2zM126.9 129.5l.7-.3v.1zM126.9 129.5l.7-.3-.1-.2z"/>
<path d="M153.4 134.7l.1 .2 .7-.3zM153.5 134.9l.7-.3-.6 .4zM153.6 135l.1 .2 .5-.6z"/>
<path d="M153.4 124.6l.1 .2 .7-.3zM153.5 124.8l.7-.3-.6 .4zM153.6 124.9l.1 .1 .5-.5z"/>
<path d="M153.4 129.7l.1 .1 .7-.3zM153.5 129.8l.7-.3-.6 .5zM153.6 130l.1 .1 .5-.6z"/>
<path d="M153.5 134.2l-.1 .2 .8 .2zM153.4 134.4l.8 .2h-.8zM153.4 134.6v.1l.8-.1z"/>
<path d="M153.5 124.1l-.1 .2 .8 .2zM153.4 124.3l.8 .2h-.8zM153.4 124.5v.1l.8-.1z"/>
<path d="M153.5 129.2l-.1 .1 .8 .2zM153.4 129.3l.8 .2h-.8zM153.4 129.5v.2l.8-.2z"/>
<path d="M154.2 134.6l-.5 .6 .1 .1zM154.2 134.6l-.2 .7h-.2zM154.2 134.6l-.2 .7h.2z"/>
<path d="M154.2 124.5l-.5 .5 .1 .1zM154.2 124.5l-.2 .7-.2-.1zM154.2 124.5l-.2 .7h.2z"/>
<path d="M154.2 129.5l-.5 .6 .1 .1zM154.2 129.5l-.2 .7h-.2zM154.2 129.5l-.2 .7 .2 .1z"/>
<path d="M153.7 134l.5 .6-.4-.7zM153.7 134l.5 .6-.6-.5zM153.6 134.1l-.1 .1 .7 .4z"/>
<path d="M153.7 123.9l.5 .6-.4-.7zM153.7 123.9l.5 .6-.6-.5zM153.6 124l-.1 .1 .7 .4z"/>
<path d="M153.7 128.9l.5 .6-.4-.7zM153.7 128.9l.5 .6-.6-.5zM153.6 129l-.1 .2 .7 .3z"/>
<path d="M154.2 134.6v.7h.1zM154.2 134.6l.3 .7h-.2zM154.2 134.6l.3 .7 .1-.1z"/>
<path d="M154.2 119.4v.8l.1-.1zM154.2 119.4l.3 .7h-.2zM154.2 119.4l.3 .7 .1-.1z"/>
<path d="M154.2 124.5v.7h.1zM154.2 124.5l.3 .6-.2 .1zM154.2 124.5l.3 .6 .1-.1z"/>
<path d="M154.2 129.5v.8l.1-.1zM154.2 129.5l.3 .7h-.2zM154.2 129.5l.3 .7 .1-.1z"/>
<path d="M154.2 133.8v.8l.1-.8zM154 133.8h.2v.8zM153.8 133.9l.4 .7-.2-.8z"/>
<path d="M154.2 123.7v.8l.1-.8zM154 123.7h.2v.8zM153.8 123.8l.4 .7-.2-.8z"/>
<path d="M154.2 128.8v.7l.1-.7zM154 128.8h.2v.7zM153.8 128.8l.4 .7-.2-.7z"/>
<path d="M154.2 134.6l.4 .6 .2-.2zM154.2 134.6l.6 .3v.1zM154.2 134.6l.6 .3 .1-.2z"/>
<path d="M154.2 124.5l.4 .5 .2-.1zM154.2 124.5l.6 .3v.1zM154.2 124.5l.6 .3 .1-.2z"/>
<path d="M154.2 129.5l.4 .6 .2-.1zM154.2 129.5l.6 .3v.2zM154.2 129.5l.6 .3 .1-.1z"/>
<path d="M154.6 134l-.4 .6 .6-.5zM154.5 133.9l.1 .1-.4 .6zM154.3 133.8l-.1 .8 .3-.7z"/>
<path d="M154.6 123.9l-.4 .6 .6-.5zM154.5 123.8l.1 .1-.4 .6zM154.3 123.7l-.1 .8 .3-.7z"/>
<path d="M154.6 128.9l-.4 .6 .6-.5zM154.5 128.8l.1 .1-.4 .6zM154.3 128.8l-.1 .7 .3-.7z"/>
<path d="M154.2 134.6h.7v-.2zM154.2 134.6l.6-.4 .1 .2zM154.2 134.6l.6-.4v-.1z"/>
<path d="M154.2 124.5h.7v-.2zM154.2 124.5l.6-.4 .1 .2zM154.2 124.5l.6-.4v-.1z"/>
<path d="M154.2 129.5h.7v-.2zM154.2 129.5l.6-.3 .1 .1zM154.2 129.5l.6-.3v-.2z"/>
<path d="M237.9 134.7l.1 .2 .6-.3zM238 134.9l.6-.3-.5 .4zM238.1 135l.1 .2 .4-.6z"/>
<path d="M237.9 139.8l.1 .2 .6-.4zM238 140l.6-.4-.5 .5zM238.1 140.1l.1 .1 .4-.6z"/>
<path d="M237.9 129.7l.1 .1 .6-.3zM238 129.8l.6-.3-.5 .5zM238.1 130l.1 .1 .4-.6z"/>
<path d="M237.9 124.6l.1 .2 .6-.3zM238 124.8l.6-.3-.5 .4zM238.1 124.9l.1 .1 .4-.5z"/>
<path d="M238 134.2l-.1 .2 .7 .2zM237.9 134.4l.7 .2h-.7zM237.9 134.6v.1l.7-.1z"/>
<path d="M238 139.3l-.1 .2 .7 .1zM237.9 139.5l.7 .1h-.7zM237.9 139.6v.2l.7-.2z"/>
<path d="M238 129.2l-.1 .1 .7 .2zM237.9 129.3l.7 .2h-.7zM237.9 129.5v.2l.7-.2z"/>
<path d="M238 124.1l-.1 .2 .7 .2zM237.9 124.3l.7 .2h-.7zM237.9 124.5v.1l.7-.1z"/>
<path d="M238.6 134.6l-.4 .6 .1 .1zM238.6 134.6l-.1 .7h-.2zM238.6 134.6l-.1 .7h.1z"/>
<path d="M238.6 129.5l-.4 .6 .1 .1zM238.6 129.5l-.1 .7h-.2zM238.6 129.5l-.1 .7 .1 .1z"/>
<path d="M238.6 124.5l-.4 .5 .1 .1zM238.6 124.5l-.1 .7-.2-.1zM238.6 124.5l-.1 .7h.1z"/>
<path d="M238.2 134l.4 .6-.3-.7zM238.2 134l.4 .6-.5-.5zM238.1 134.1l-.1 .1 .6 .4z"/>
<path d="M238.2 139l.4 .6-.3-.7zM238.2 139l.4 .6-.5-.4zM238.1 139.2l-.1 .1 .6 .3z"/>
<path d="M238.2 128.9l.4 .6-.3-.7zM238.2 128.9l.4 .6-.5-.5zM238.1 129l-.1 .2 .6 .3z"/>
<path d="M238.2 123.9l.4 .6-.3-.7zM238.2 123.9l.4 .6-.5-.5zM238.1 124l-.1 .1 .6 .4z"/>
<path d="M238.6 134.6v.7h.2zM238.6 134.6l.4 .7h-.2zM238.6 134.6l.4 .7 .1-.1z"/>
<path d="M238.6 129.5v.8l.2-.1zM238.6 129.5l.4 .7h-.2zM238.6 129.5l.4 .7 .1-.1z"/>
<path d="M238.6 124.5v.7h.2zM238.6 124.5l.4 .6-.2 .1zM238.6 124.5l.4 .6 .1-.1z"/>
<path d="M238.6 119.4v.8l.2-.1zM238.6 119.4l.4 .7h-.2zM238.6 119.4l.4 .7 .1-.1z"/>
<path d="M238.6 133.8v.8l.2-.8zM238.5 133.8h.1v.8zM238.3 133.9l.3 .7-.1-.8z"/>
<path d="M238.6 138.9v.7l.2-.7zM238.5 138.9h.1v.7zM238.3 138.9l.3 .7-.1-.7z"/>
<path d="M238.6 128.8v.7l.2-.7zM238.5 128.8h.1v.7zM238.3 128.8l.3 .7-.1-.7z"/>
<path d="M238.6 123.7v.8l.2-.8zM238.5 123.7h.1v.8zM238.3 123.8l.3 .7-.1-.8z"/>
<path d="M238.6 134.6l.5 .6 .1-.2zM238.6 134.6l.7 .3-.1 .1zM238.6 134.6l.7 .3 .1-.2z"/>
<path d="M238.6 129.5l.5 .6 .1-.1zM238.6 129.5l.7 .3-.1 .2zM238.6 129.5l.7 .3 .1-.1z"/>
<path d="M238.6 124.5l.5 .5 .1-.1zM238.6 124.5l.7 .3-.1 .1zM238.6 124.5l.7 .3 .1-.2z"/>
<path d="M239.1 134l-.5 .6 .6-.5zM239 133.9l.1 .1-.5 .6zM238.8 133.8l-.2 .8 .4-.7z"/>
<path d="M239.1 139l-.5 .6 .6-.4zM239 138.9l.1 .1-.5 .6zM238.8 138.9l-.2 .7 .4-.7z"/>
<path d="M239.1 128.9l-.5 .6 .6-.5zM239 128.8l.1 .1-.5 .6zM238.8 128.8l-.2 .7 .4-.7z"/>
<path d="M239.1 123.9l-.5 .6 .6-.5zM239 123.8l.1 .1-.5 .6zM238.8 123.7l-.2 .8 .4-.7z"/>
<path d="M238.6 134.6h.8v-.2zM238.6 134.6l.7-.4 .1 .2zM238.6 134.6l.7-.4-.1-.1z"/>
<path d="M238.6 139.6h.8v-.1zM238.6 139.6l.7-.3 .1 .2zM238.6 139.6l.7-.3-.1-.1z"/>
<path d="M238.6 129.5h.8v-.2zM238.6 129.5l.7-.3 .1 .1zM238.6 129.5l.7-.3-.1-.2z"/>
<path d="M238.6 124.5h.8v-.2zM238.6 124.5l.7-.4 .1 .2zM238.6 124.5l.7-.4-.1-.1z"/>
<path d="M265.2 134.7v.2l.7-.3zM265.2 134.9l.7-.3-.6 .4zM265.3 135l.1 .2 .5-.6z"/>
<path d="M265.2 129.7v.1l.7-.3zM265.2 129.8l.7-.3-.6 .5zM265.3 130l.1 .1 .5-.6z"/>
<path d="M265.2 124.6v.2l.7-.3zM265.2 124.8l.7-.3-.6 .4zM265.3 124.9l.1 .1 .5-.5z"/>
<path d="M265.2 134.2v.2l.7 .2zM265.2 134.4l.7 .2h-.7zM265.2 134.6v.1l.7-.1z"/>
<path d="M265.2 129.2v.1l.7 .2zM265.2 129.3l.7 .2h-.7zM265.2 129.5v.2l.7-.2z"/>
<path d="M265.2 124.1v.2l.7 .2zM265.2 124.3l.7 .2h-.7zM265.2 124.5v.1l.7-.1z"/>
<path d="M265.9 134.6l-.5 .6 .2 .1zM265.9 134.6l-.2 .7h-.1zM265.9 134.6l-.2 .7h.2z"/>
<path d="M265.9 129.5l-.5 .6 .2 .1zM265.9 129.5l-.2 .7h-.1zM265.9 129.5l-.2 .7 .2 .1z"/>
<path d="M265.9 124.5l-.5 .5 .2 .1zM265.9 124.5l-.2 .7-.1-.1zM265.9 124.5l-.2 .7h.2z"/>
<path d="M265.4 134l.5 .6-.3-.7zM265.3 134.1l.1-.1 .5 .6zM265.3 134.1l-.1 .1 .7 .4z"/>
<path d="M265.4 128.9l.5 .6-.3-.7zM265.3 129l.1-.1 .5 .6zM265.3 129l-.1 .2 .7 .3z"/>
<path d="M265.4 123.9l.5 .6-.3-.7zM265.3 124l.1-.1 .5 .6zM265.3 124l-.1 .1 .7 .4z"/>
<path d="M265.9 134.6v.7h.2zM265.9 134.6l.3 .7h-.1zM265.9 134.6l.3 .7 .2-.1z"/>
<path d="M265.9 129.5v.8l.2-.1zM265.9 129.5l.3 .7h-.1zM265.9 129.5l.3 .7 .2-.1z"/>
<path d="M265.9 124.5v.7h.2zM265.9 124.5l.3 .6-.1 .1zM265.9 124.5l.3 .6 .2-.1z"/>
<path d="M265.9 119.4v.8l.2-.1zM265.9 119.4l.3 .7h-.1zM265.9 119.4l.3 .7 .2-.1z"/>
<path d="M265.9 133.8v.8l.2-.8zM265.7 133.8h.2v.8zM265.6 133.9l.3 .7-.2-.8z"/>
<path d="M265.9 128.8v.7l.2-.7zM265.7 128.8h.2v.7zM265.6 128.8l.3 .7-.2-.7z"/>
<path d="M265.9 123.7v.8l.2-.8zM265.7 123.7h.2v.8zM265.6 123.8l.3 .7-.2-.8z"/>
<path d="M265.9 134.6l.5 .6 .1-.2zM265.9 134.6l.7 .3-.1 .1zM265.9 134.6l.7 .3v-.2z"/>
<path d="M265.9 129.5l.5 .6 .1-.1zM265.9 129.5l.7 .3-.1 .2zM265.9 129.5l.7 .3v-.1z"/>
<path d="M265.9 124.5l.5 .5 .1-.1zM265.9 124.5l.7 .3-.1 .1zM265.9 124.5l.7 .3v-.2z"/>
<path d="M266.4 134l-.5 .6 .6-.5zM266.2 133.9l.2 .1-.5 .6zM266.1 133.8l-.2 .8 .3-.7z"/>
<path d="M266.4 128.9l-.5 .6 .6-.5zM266.2 128.8l.2 .1-.5 .6zM266.1 128.8l-.2 .7 .3-.7z"/>
<path d="M266.4 123.9l-.5 .6 .6-.5zM266.2 123.8l.2 .1-.5 .6zM266.1 123.7l-.2 .8 .3-.7z"/>
<path d="M265.9 134.6h.8l-.1-.2zM265.9 134.6l.7-.4v.2zM265.9 134.6l.7-.4-.1-.1z"/>
<path d="M265.9 129.5h.8l-.1-.2zM265.9 129.5l.7-.3v.1zM265.9 129.5l.7-.3-.1-.2z"/>
<path d="M265.9 124.5h.8l-.1-.2zM265.9 124.5l.7-.4v.2zM265.9 124.5l.7-.4-.1-.1z"/>
<path d="M126.9 139.6l-.5 .6 .2 .1zM126.9 139.6l-.2 .8-.1-.1zM126.9 139.6l-.2 .8h.2z"/>
<path d="M126.9 139.6v.8h.2zM126.9 139.6l.3 .7-.1 .1zM126.9 139.6l.3 .7 .2-.1z"/>
<path d="M126.9 139.6l.5 .6 .1-.1zM126.9 139.6l.7 .4-.1 .1zM126.9 139.6l.7 .4v-.2z"/>
<path d="M238.6 139.6l-.4 .6 .1 .1zM238.6 139.6l-.1 .8-.2-.1zM238.6 139.6l-.1 .8h.1z"/>
<path d="M238.6 139.6v.8h.2zM238.6 139.6l.4 .7-.2 .1zM238.6 139.6l.4 .7 .1-.1z"/>
<path d="M238.6 139.6l.5 .6 .1-.1zM238.6 139.6l.7 .4-.1 .1zM238.6 139.6l.7 .4 .1-.2z"/>
<path d="M132.3 179.8v.2l.7-.3zM132.3 180l.7-.3-.6 .5zM132.4 180.2l.1 .1 .5-.6z"/>
<path d="M132.3 179.4v.1l.7 .2zM132.3 179.5l.7 .2h-.8zM132.2 179.7l.1 .1 .7-.1z"/>
<path d="M132.5 179.1l.5 .6-.3-.7zM132.5 179.1l.5 .6-.6-.5zM132.4 179.2l-.1 .2 .7 .3z"/>
<path d="M133 178.9v.8l.2-.7zM132.8 179l.2-.1v.8zM132.7 179l.3 .7-.2-.7z"/>
<path d="M133.5 179.1l-.5 .6 .6-.5zM133.3 179l.2 .1-.5 .6zM133.2 179l-.2 .7 .3-.7z"/>
<path d="M133 179.7h.7v-.2zM133 179.7l.7-.3v.1zM133 179.7l.7-.3-.1-.2z"/>
<path d="M244 179.8l.1 .2 .6-.3zM244.1 180l.6-.3-.6 .5zM244.1 180.2l.2 .1 .4-.6z"/>
<path d="M244.1 179.4l-.1 .1 .7 .2zM244 179.5l.7 .2h-.7zM244 179.7v.1l.7-.1z"/>
<path d="M244.3 179.1l.4 .6-.3-.7zM244.3 179.1l.4 .6-.6-.5zM244.1 179.2v.2l.6 .3z"/>
<path d="M244.7 178.9v.8l.2-.7zM244.6 179l.1-.1v.8zM244.4 179l.3 .7-.1-.7z"/>
<path d="M245.2 179.1l-.5 .6 .6-.5zM245.1 179l.1 .1-.5 .6zM244.9 179l-.2 .7 .4-.7z"/>
<path d="M244.7 179.7h.8v-.2zM244.7 179.7l.7-.3 .1 .1zM244.7 179.7l.7-.3-.1-.2z"/>
<path d="M132.3 189.9v.1l.7-.3zM132.3 190l.7-.3-.6 .5zM132.4 190.2l.1 .1 .5-.6z"/>
<path d="M132.3 199.8v.2l.7 .2zM132.3 200l.7 .2h-.8zM132.2 200.2l.1 .1 .7-.1z"/>
<path d="M132.3 189.4v.1l.7 .2zM132.3 189.5l.7 .2h-.8zM132.2 189.7l.1 .2 .7-.2z"/>
<path d="M133 179.7l-.5 .6 .2 .1zM133 179.7l-.2 .7h-.1zM133 179.7l-.2 .7h.2z"/>
<path d="M133 189.7l-.5 .6 .2 .1zM133 189.7l-.2 .7h-.1zM133 189.7l-.2 .7h.2z"/>
<path d="M132.5 199.6l.5 .6-.3-.7zM132.5 199.6l.5 .6-.6-.5zM132.4 199.7l-.1 .1 .7 .4z"/>
<path d="M132.5 189.1l.5 .6-.3-.7zM132.5 189.1l.5 .6-.6-.5zM132.4 189.2l-.1 .2 .7 .3z"/>
<path d="M133 179.7v.7h.2zM133 179.7l.3 .7h-.1zM133 179.7l.3 .7 .2-.1z"/>
<path d="M133 189.7v.7h.2zM133 189.7l.3 .7h-.1zM133 189.7l.3 .7 .2-.1z"/>
<path d="M133 199.4v.8l.2-.8zM132.8 199.4h.2v.8zM132.7 199.5l.3 .7-.2-.8z"/>
<path d="M133 188.9v.8l.2-.7zM132.8 189l.2-.1v.8zM132.7 189l.3 .7-.2-.7z"/>
<path d="M133 179.7l.5 .6 .1-.1zM133 179.7l.7 .3-.1 .2zM133 179.7l.7 .3v-.2z"/>
<path d="M133 189.7l.5 .6 .1-.1zM133 189.7l.7 .3-.1 .2zM133 189.7l.7 .3v-.1z"/>
<path d="M133.5 199.6l-.5 .6 .6-.5zM133.3 199.5l.2 .1-.5 .6zM133.2 199.4l-.2 .8 .3-.7z"/>
<path d="M133.5 189.1l-.5 .6 .6-.5zM133.3 189l.2 .1-.5 .6zM133.2 189l-.2 .7 .3-.7z"/>
<path d="M133 189.7h.7v-.2zM133 189.7l.7-.3v.1zM133 189.7l.7-.3-.1-.2z"/>
<path d="M146.9 186.4v.3l3.9-.3zM146.9 186.7l3.9-.3v.3z"/>
<path d="M148.7 183l-.8 1.8 1-1.7zM148.7 183l-.8 1.8-.2-.1z"/>
<path d="M148.7 183.1l1 1.7 .2-.1zM148.7 183.1l.2-.1 1 1.7z"/>
<path d="M150.6 186.5h.3zM150.6 186.5h.3z"/>
<path d="M185 199.8v.2l.7 .2zM185 200l.7 .2h-.7zM185 200.2v.1l.7-.1z"/>
<path d="M185.3 199.6l.4 .6-.3-.7zM185.1 199.7l.2-.1 .4 .6zM185.1 199.7l-.1 .1 .7 .4z"/>
<path d="M185.7 199.4v.8l.2-.8zM185.6 199.4h.1v.8zM185.4 199.5l.3 .7-.1-.8z"/>
<path d="M186.2 199.6l-.5 .6 .6-.5zM186.1 199.5l.1 .1-.5 .6zM185.9 199.4l-.2 .8 .4-.7z"/>
<path d="M244 189.9l.1 .1 .6-.3zM244.1 190l.6-.3-.6 .5zM244.1 190.2l.2 .1 .4-.6z"/>
<path d="M244.1 199.8l-.1 .2 .7 .2zM244 200l.7 .2h-.7zM244 200.2v.1l.7-.1z"/>
<path d="M244.1 189.4l-.1 .1 .7 .2zM244 189.5l.7 .2h-.7zM244 189.7v.2l.7-.2z"/>
<path d="M244.7 189.7l-.4 .6 .1 .1zM244.7 189.7l-.1 .7h-.2zM244.7 189.7l-.1 .7h.1z"/>
<path d="M244.7 179.7l-.4 .6 .1 .1zM244.7 179.7l-.1 .7h-.2zM244.7 179.7l-.1 .7h.1z"/>
<path d="M244.3 199.6l.4 .6-.3-.7zM244.3 199.6l.4 .6-.6-.5zM244.1 199.7v.1l.6 .4z"/>
<path d="M244.3 189.1l.4 .6-.3-.7zM244.3 189.1l.4 .6-.6-.5zM244.1 189.2v.2l.6 .3z"/>
<path d="M244.7 189.7v.7h.2zM244.7 189.7l.4 .7h-.2zM244.7 189.7l.4 .7 .1-.1z"/>
<path d="M244.7 179.7v.7h.2zM244.7 179.7l.4 .7h-.2zM244.7 179.7l.4 .7 .1-.1z"/>
<path d="M244.7 199.4v.8l.2-.8zM244.6 199.4h.1v.8zM244.4 199.5l.3 .7-.1-.8z"/>
<path d="M244.7 188.9v.8l.2-.7zM244.6 189l.1-.1v.8zM244.4 189l.3 .7-.1-.7z"/>
<path d="M244.7 189.7l.5 .6 .1-.1zM244.7 189.7l.7 .3-.1 .2zM244.7 189.7l.7 .3 .1-.1z"/>
<path d="M244.7 179.7l.5 .6 .1-.1zM244.7 179.7l.7 .3-.1 .2zM244.7 179.7l.7 .3 .1-.2z"/>
<path d="M245.2 199.6l-.5 .6 .6-.5zM245.1 199.5l.1 .1-.5 .6zM244.9 199.4l-.2 .8 .4-.7z"/>
<path d="M245.2 189.1l-.5 .6 .6-.5zM245.1 189l.1 .1-.5 .6zM244.9 189l-.2 .7 .4-.7z"/>
<path d="M244.7 189.7h.8v-.2zM244.7 189.7l.7-.3 .1 .1zM244.7 189.7l.7-.3-.1-.2z"/>
<path d="M258.6 186.4v.3l3.9-.3zM258.6 186.7l3.9-.3v.3z"/>
<path d="M260.4 183l-.7 1.8 .9-1.7zM260.4 183l-.7 1.8-.2-.1z"/>
<path d="M260.4 183.1l1 1.7 .2-.1zM260.4 183.1l.2-.1 1 1.7z"/>
<path d="M262.4 186.5h.2zM262.4 186.5h.2z"/>
<path d="M296.8 199.8l-.1 .2 .8 .2zM296.7 200l.8 .2h-.8zM296.7 200.2v.1l.8-.1z"/>
<path d="M297 199.6l.5 .6-.4-.7zM297 199.6l.5 .6-.6-.5zM296.9 199.7l-.1 .1 .7 .4z"/>
<path d="M297.5 199.4v.8l.1-.8zM297.3 199.4h.2v.8zM297.1 199.5l.4 .7-.2-.8z"/>
<path d="M297.9 199.6l-.4 .6 .5-.5zM297.8 199.5l.1 .1-.4 .6zM297.6 199.4l-.1 .8 .3-.7z"/>
<path d="M132.3 200.3v.2l.7-.3zM132.3 200.5l.7-.3-.6 .4zM132.4 200.6l.1 .2 .5-.6z"/>
<path d="M133 200.2l-.5 .6h.2zM133 200.2l-.2 .7-.1-.1zM133 200.2l-.2 .7h.2z"/>
<path d="M133 200.2v.7h.2zM133 200.2l.3 .6-.1 .1zM133 200.2l.3 .6h.2z"/>
<path d="M133 200.2l.5 .6 .1-.2zM133 200.2l.7 .3-.1 .1zM133 200.2l.7 .3v-.2z"/>
<path d="M133 200.2h.7v-.2zM133 200.2l.7-.4v.2zM133 200.2l.7-.4-.1-.1z"/>
<path d="M185 200.3v.2l.7-.3zM185 200.5l.7-.3-.6 .4zM185.1 200.6l.2 .2 .4-.6z"/>
<path d="M185.7 200.2l-.4 .6h.1zM185.7 200.2l-.1 .7-.2-.1zM185.7 200.2l-.1 .7h.1z"/>
<path d="M185.7 200.2v.7h.2zM185.7 200.2l.4 .6-.2 .1zM185.7 200.2l.4 .6h.1z"/>
<path d="M185.7 200.2l.5 .6 .1-.2zM185.7 200.2l.7 .3-.1 .1zM185.7 200.2l.7 .3 .1-.2z"/>
<path d="M185.7 200.2h.8v-.2zM185.7 200.2l.7-.4 .1 .2zM185.7 200.2l.7-.4-.1-.1z"/>
<path d="M244 200.3l.1 .2 .6-.3zM244.1 200.5l.6-.3-.6 .4zM244.1 200.6l.2 .2 .4-.6z"/>
<path d="M244.7 200.2l-.4 .6h.1zM244.7 200.2l-.1 .7-.2-.1zM244.7 200.2l-.1 .7h.1z"/>
<path d="M244.7 200.2v.7h.2zM244.7 200.2l.4 .6-.2 .1zM244.7 200.2l.4 .6h.1z"/>
<path d="M244.7 200.2l.5 .6 .1-.2zM244.7 200.2l.7 .3-.1 .1zM244.7 200.2l.7 .3 .1-.2z"/>
<path d="M244.7 200.2h.8v-.2zM244.7 200.2l.7-.4 .1 .2zM244.7 200.2l.7-.4-.1-.1z"/>
<path d="M296.7 200.3l.1 .2 .7-.3zM296.8 200.5l.7-.3-.6 .4zM296.9 200.6l.1 .2 .5-.6z"/>
<path d="M297.5 200.2l-.5 .6h.1zM297.5 200.2l-.2 .7-.2-.1zM297.5 200.2l-.2 .7h.2z"/>
<path d="M297.5 200.2v.7h.1zM297.5 200.2l.3 .6-.2 .1zM297.5 200.2l.3 .6h.1z"/>
<path d="M297.5 200.2l.4 .6 .1-.2zM297.5 200.2l.6 .3-.1 .1zM297.5 200.2l.6 .3 .1-.2z"/>
<path d="M297.5 200.2h.7v-.2zM297.5 200.2l.6-.4 .1 .2zM297.5 200.2l.6-.4-.1-.1z"/>
</g>
<text font-size="8.4" x="193.7" y="235.7">SCHEMA DE VITEZOMETRU</text>
<text font-size="7.9" x="288.6" y="238.1">V3A-93-2S-E-02-02</text>
<text font-size="7" x="95.5" y="210.8">LEGENDA</text>
<text font-size="6.2" x="193.3" y="242.7">V3A-93-2S</text>
<g font-size="3.5">
<text x="138.5" y="64.8">100</text>
<text x="155.2" y="64.7">A</text>
<text x="161.5" y="64.8">C</text>
<text x="167.7" y="64.9">C B</text>
<text x="85.5" y="78.3">2e10.1</text>
<text x="197.2" y="78.3">2e10.2</text>
<text x="85.4" y="92.2">243.1</text>
<text x="197.1" y="92.2">243.2</text>
<text x="123" y="115.6">D</text>
<text x="234.7" y="115.6">D</text>
<text x="123" y="120.4">F</text>
<text x="123.1" y="125.4">A</text>
<text x="156.2" y="120.4">31</text>
<text x="156.3" y="125.4">M</text>
<text x="234.7" y="120.4">F</text>
<text x="234.8" y="125.4">A</text>
<text x="267.9" y="120.4">31</text>
<text x="268" y="125.4">M</text>
<text x="123" y="130.7">B</text>
<text x="156.2" y="130.7">SZ</text>
<text x="234.7" y="130.7">B</text>
<text x="267.9" y="130.7">SZ</text>
<text x="100" y="132.2" transform="rotate(-90 100 132.2)">2U3.1/1</text>
<text x="121.1" y="132.2" transform="rotate(-90 121.1 132.2)">2U3.1/2</text>
<text x="123" y="135.5">C</text>
<text x="156.2" y="135.5">30</text>
<text x="165.1" y="133.8" transform="rotate(-90 165.1 133.8)">2U3.1/3</text>
<text x="211.7" y="132.2" transform="rotate(-90 211.7 132.2)">2U3.2/1</text>
<text x="232.8" y="132.2" transform="rotate(-90 232.8 132.2)">2U3.2/2</text>
<text x="234.7" y="135.5">C</text>
<text x="267.9" y="135.5">30</text>
<text x="276.8" y="133.8" transform="rotate(-90 276.8 133.8)">2U3.2/3</text>
<text x="122.8" y="140.6">E</text>
<text x="234.5" y="140.6">E</text>
<text x="150.4" y="161.5">2U3.1</text>
<text x="262.1" y="161.5">2U3.2</text>
<text x="135.5" y="170.9">244.1</text>
<text x="247.2" y="170.9">244.2</text>
<text x="81.2" y="178.3">5G1.1</text>
<text x="192.9" y="178.3">5G1.2</text>
<text x="118" y="186.1">2d1.1</text>
<text x="153.6" y="186.3">2n7.1</text>
<text x="229.8" y="186.1">2d1.2</text>
<text x="265.4" y="186.3">2n7.2</text>
<text x="114.7" y="199.4">200</text>
<text x="195.7" y="198.6">A</text>
<text x="202.1" y="198.7">C</text>
<text x="208.2" y="198.7">C</text>
<text x="213.2" y="198.5">B</text>
<text x="75.5" y="215.7">2e10-Intrerupator automat monopolar</text>
<text x="75.3" y="219.2">cod 3144B-4A var.K-EA</text>
<text x="75.5" y="223.4">2U3-Ansamblu vitezometru:</text>
<text x="75.6" y="227.6">2U3/1-traductor turatie V3A-93-07.0</text>
<text x="75.5" y="231.6">2u3/2-bloc electronic 3450-3</text>
<text x="75.5" y="235.9">2U3/3-aparat indicator 1MKV 100</text>
<text x="75.5" y="240.1">2n7-dioda 1N4003-IPRS</text>
</g>
</svg>
